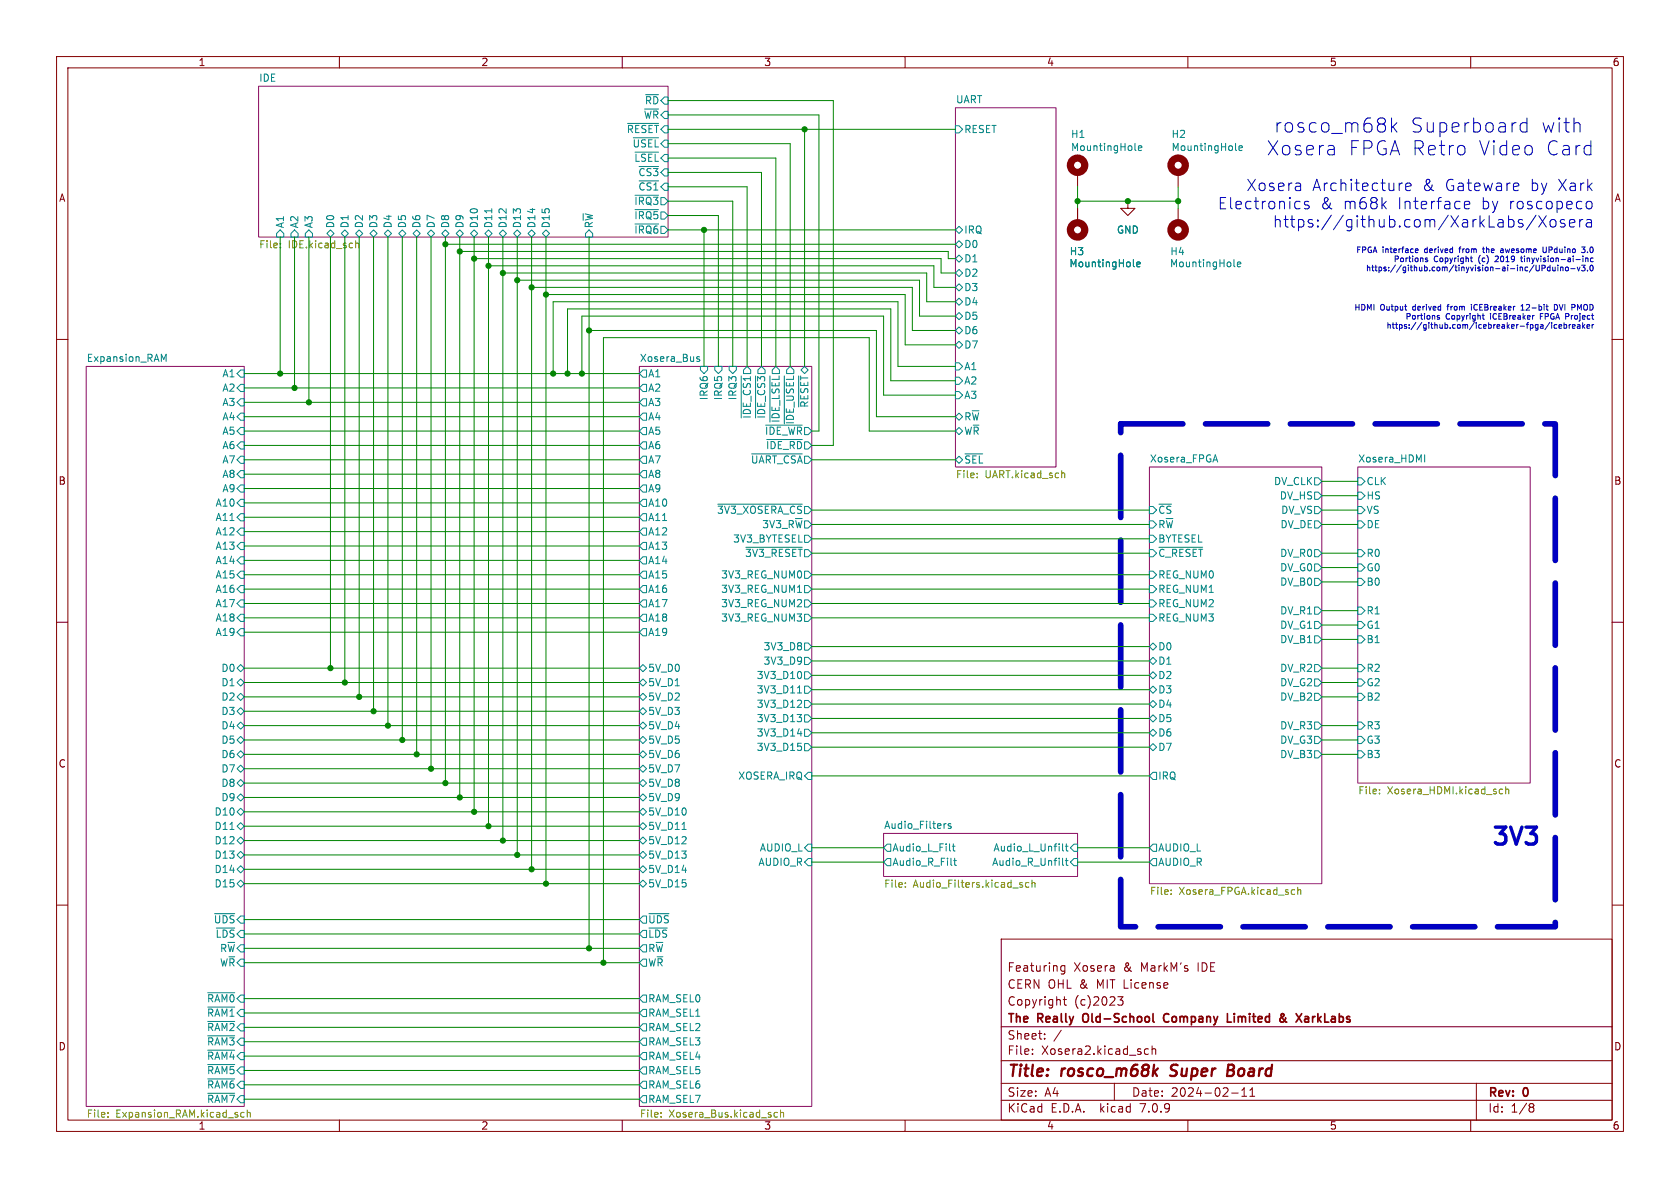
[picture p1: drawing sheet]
<svg xmlns="http://www.w3.org/2000/svg" width="297mm" height="210mm" viewBox="0 0 297 210" stroke-linecap="round" stroke-linejoin="round" font-family="sans-serif">
<g fill="none" stroke="#840000" stroke-width=".18">
<path d="M10 10h277v190h-277zM12 12h273v186h-273zM60 10v2M110 10v2M160 10v2M210 10v2M260 10v2M190.5 30.5v2.5M190.5 36.8v2.6M199.4 35.6v1.2h1.3l-1.3 1.3-1.3-1.3h1.3M208.3 30.5v2.5M208.3 36.8v2.6"/>
<path d="M10 60h2M285 60h2M10 110h2M285 110h2M10 160h2M285 160h2M177 166h108v32h-108zM188 176.7h.5M188.2 176.2v1.3l.3 .2M188.2 170.7v1.2l-.2 .3-.4-.1M188.2 170.8l-.4-.1-.3 .3v.4l.2 .2h.5M197.6 176.2h.9l-.5 .6 .5 .1v.7l-.3 .1h-.4l-.2-.1"/>
<path d="M60 198v2M110 198v2M160 198v2M177 194.5h108M177 191.5h108M177 187.5h108M177 181.5h108M182.5 186.3v.1M182.5 185.5v.1M184.7 183.6v.1M184.7 182.8v.1M187.6 182.1l-1.3 2"/>
<path d="M197 191.5v3M202.3 186.1l.3 .3 .4-.1M203 185.5l-.4-.1-.3 .3M203.7 185.5l.2-.1 .3 .1 .1 .9M203.7 184.9v1.5M210 198v2M217.7 193.2h1.2M219.5 193.8h.9M219.5 192.7l.5-.4v1.5M221 193.8h.8M221 192.7l.4-.4v1.5M260 198v2"/>
<path d="M261 191.5v6.5M270.6 195.1h.3l.3 .3-.3 .3M270.6 195.7h.3M270.9 195.7l.2 .2 .1 .4-.3 .3h-.3"/>
</g>
<path d="M206.8 190.1l.3 .1M207.1 188.4l-.1 .4 .1 .2M217.1 189.2h.6M217.7 189.2l.3 .1M217.8 188.2h-.6l-.3 2 1-.1M217.9 189.1l-.2 .1" fill="none" stroke="#840000" stroke-width=".4"/>
<path d="M191.6 179.3a1.07 1.07 0 0 0 0 1.3M206.6 179.3a.74 .74 0 0 0-.9 .5 .74 .74 0 0 0 .5 .9l.4-.1M218.2 179.2v.1M218.2 179.7v1M226.7 180a1.06 1.06 0 0 0 .8 .7M226.8 179.2l.2 .2-.2 .3M227.3 179.9l-.1 .4-.4 .4M230.8 179.7h.3l.2 .2v.8M203.8 180.5l.3 .2M217 180.7h.7M231.3 180.6l-.5 .1M231.3 180l-.5 .1" fill="none" stroke="#840000" stroke-width=".3"/>
<g fill="#fff" stroke="#fff" stroke-width=".18">
<path d="M113 64.8h30.5v130.8h-30.5z"/>
<path d="M240 82.6h30.5v55.8h-30.5z"/>
<path d="M45.7 15.2h72.4v26.7h-72.4z"/>
<path d="M203.2 82.6h30.5v73.6h-30.5z"/>
<path d="M156.2 147.3h34.3v7.6h-34.3z"/>
<path d="M168.9 19.1h17.8v63.5h-17.8z"/>
<path d="M15.2 64.8h28v130.8h-28z"/>
</g>
<path d="M45.7 15.2h72.4v26.7h-72.4zM168.9 19.1h17.8v63.5h-17.8zM15.2 64.8h28v130.8h-28zM113 64.8h30.5v130.8h-30.5zM203.2 82.6h30.5v73.6h-30.5zM240 82.6h30.5v55.8h-30.5zM156.2 147.3h34.3v7.6h-34.3z" fill="none" stroke="#840084" stroke-width=".18"/>
<g fill="none" stroke="#008484" stroke-width=".18">
<path d="M114.1 16.7h2.3M86.9 36.9v.7M103.1 37.8v1.2M110.9 21.8h5.5M112 24.4h4.4M112.3 34.5h4.1M112.3 37.1h4.1M112.3 39.6h4.1M112.3 26.9h4.1M113 32h3.4M113 29.4h3.4M168.9 22.2h.6l.7 .7-.7 .6h-.6z"/>
<path d="M200.6 26.4l.2 .2M201.3 26.2l.6-.1-.1-.3h-.4l-.1 .1v.7h.5M218.4 26.4l.2 .2M219 26.2l.6-.1v-.3h-.4l-.2 .1 .1 .7h.5M49.5 40.6l.7 .7v.6h-1.3v-.6zM52.1 40.6l.6 .7v.6h-1.3v-.6zM54 41.3l.6-.7 .6 .7v.6h-1.2zM57.8 41.3l.6-.7 .7 .7-.7 .6zM60.3 41.3l.7-.7 .6 .7-.6 .6zM62.9 41.3l.6-.7 .6 .7-.6 .6zM65.4 41.3l.6-.7 .7 .7-.7 .6zM67.9 41.3l.7-.7 .6 .7-.6 .6z"/>
<path d="M70.5 41.3l.6-.7 .7 .7-.7 .6zM73 41.3l.7-.7 .6 .7-.6 .6zM75.6 41.3l.6-.7 .6 .7-.6 .6zM78.1 41.3l.6-.7 .7 .7-.7 .6zM80.6 41.3l.7-.7 .6 .7-.6 .6zM83.2 41.3l.6-.7 .7 .7-.7 .6zM85.7 41.3l.7-.7 .6 .7-.6 .6zM88.3 41.3l.6-.7 .6 .7-.6 .6zM90.8 41.3l.6-.7 .7 .7-.7 .6zM93.3 41.3l.7-.7 .6 .7-.6 .6zM95.9 41.3l.6-.7 .7 .7-.7 .6zM104.1 40.6l.7 .7v.6h-1.3v-.6z"/>
<path d="M168.9 40.6l.6-.6 .7 .6-.7 .7zM168.9 55.9l.6-.7 .7 .7-.7 .6zM168.9 45.7l.6-.6 .7 .6-.7 .7zM168.9 50.8l.6-.6 .7 .6-.7 .6zM168.9 48.3l.6-.7 .7 .7-.7 .6zM168.9 53.3l.6-.6 .7 .6-.7 .7zM168.9 58.4l.6-.6 .7 .6-.7 .7zM169.5 42.5l.7 .7-.7 .6-.6-.6zM200.4 47l.1 .2M201 46.7l.6-.1-.1-.2-.3-.1-.2 .2v.6h.5M218.1 47l.2 .2M218.8 46.7l.6-.1-.1-.2-.4-.1-.1 .2v.6h.5"/>
<path d="M28.5 62.6l.4 .9 .5-.9v1.3M41.9 73.7l.6-.7h.7v1.3h-.7zM41.9 68.6l.6-.7h.7v1.3h-.7zM41.9 76.2l.6-.6h.7v1.2h-.7zM41.9 78.7l.6-.6h.7v1.3h-.7zM41.9 71.1l.6-.6h.7v1.3h-.7zM41.9 66l.6-.6h.7v1.3h-.7zM113.7 70.5h.6v1.3h-.6l-.7-.7zM113.7 65.4h.6v1.3h-.6l-.7-.7zM113.7 67.9h.6v1.3h-.6l-.7-.6zM113.7 75.6h.6v1.2h-.6l-.7-.6zM113.7 73h.6v1.3h-.6l-.7-.6z"/>
<path d="M113.7 78.1h.6v1.3h-.6l-.7-.7zM123.2 63.3l.5 .4-.2 .2-.3-.1M123.7 63.1l-.3-.1-.2 .2M123.8 64.8h1.3v.6l-.6 .6-.7-.6zM126.4 64.8h1.2v.6l-.6 .6-.6-.6zM128.9 64.8h1.3v.6l-.7 .6-.6-.6zM131 66.5v7.4M133.6 66.5v7.4M135.4 75.2h6.4M135.5 77.7h6.3M136.1 66.5v8.1M138.7 66.5v8.4"/>
<path d="M141.2 66.5v5.4M168.9 69.2h.6l.7 .7-.7 .6h-.6zM168.9 64.1h.6l.7 .7-.7 .6h-.6zM168.9 66.7h.6l.7 .6-.7 .6h-.6zM168.9 76.2l.6-.6 .7 .6-.7 .6zM168.9 61l.6-.7 .7 .7-.7 .6zM168.9 73.7l.6-.7 .7 .7-.7 .6zM171.9 72.6h1.2M41.9 94l.6-.7h.7v1.3h-.7zM41.9 81.3l.6-.7h.7v1.3h-.7zM42.5 90.8h.7v1.3h-.7l-.6-.7zM42.5 88.3h.7v1.2h-.7l-.6-.6z"/>
<path d="M42.5 98.4h.7v1.3h-.7l-.6-.6zM42.5 95.9h.7v1.3h-.7l-.6-.7zM42.5 83.2h.7v1.3h-.7l-.6-.7zM42.5 85.7h.7v1.3h-.7l-.6-.6zM113.7 95.9h.6v1.3h-.6l-.7-.7zM113.7 98.4h.6v1.3h-.6l-.7-.6zM113.7 88.3h.6v1.2h-.6l-.7-.6zM113.7 93.3h.6v1.3h-.6l-.7-.6zM113.7 83.2h.6v1.3h-.6l-.7-.7zM113.7 90.8h.6v1.3h-.6l-.7-.7zM113.7 80.6h.6v1.3h-.6l-.7-.6zM113.7 85.7h.6v1.3h-.6l-.7-.6z"/>
<path d="M126.9 89.1h14.9M131.9 96.7h9.9M132.9 80.2h8.9M142.2 94.6h.7l.6 .7-.6 .6h-.7zM168.9 81.3l.6-.7 .7 .7-.7 .6zM170.6 80.2h3.1M203.2 94.6h.6l.7 .7-.7 .6h-.6zM203.2 92.1h.6l.7 .6-.7 .6h-.6zM203.2 89.5h.6l.7 .7-.7 .6h-.6zM203.2 97.2h.6l.7 .6-.7 .6h-.6zM204.9 96.7h7.7M214.9 80.4l.4 1.3"/>
<path d="M232.4 87h.6l.7 .6-.7 .7h-.6zM232.4 89.5h.6l.7 .7-.7 .6h-.6zM232.4 99.7h.6l.7 .6-.7 .7h-.6zM232.4 84.5h.6l.7 .6-.7 .6h-.6zM232.4 97.2h.6l.7 .6-.7 .6h-.6zM232.4 92.1h.6l.7 .6-.7 .6h-.6zM240 92.1h.7l.6 .6-.6 .6h-.7zM240 89.5h.7l.6 .7-.6 .6h-.7zM240 87h.7l.6 .6-.6 .7h-.7zM240 97.2h.7l.6 .6-.6 .6h-.7zM240 99.7h.7l.6 .6-.6 .7h-.7zM240 84.5h.7l.6 .6-.6 .6h-.7z"/>
<path d="M251.9 80.4v1.3M41.9 118.1l.6-.6 .7 .6-.7 .6zM42.5 111.1h.7v1.3h-.7l-.6-.6zM42.5 106h.7v1.3h-.7l-.6-.6zM42.5 103.5h.7v1.3h-.7l-.6-.7zM42.5 101h.7v1.2h-.7l-.6-.6zM42.5 108.6h.7v1.3h-.7l-.6-.7zM113.7 108.6h.6v1.3h-.6l-.7-.7zM113.7 103.5h.6v1.3h-.6l-.7-.7zM113.7 106h.6v1.3h-.6l-.7-.6zM113.7 101h.6v1.2h-.6l-.7-.6zM113.7 111.1h.6v1.3h-.6l-.7-.6z"/>
<path d="M113.7 117.5l.6 .6-.6 .6-.7-.6zM141 104.7h.7M141.6 118.8l.1 .4-.1 .6M142.2 118.7h.7l.6 .7-.6 .6h-.7zM142.2 113.7h.7l.6 .6-.6 .6h-.7zM142.2 116.2h.7l.6 .6-.6 .7h-.7zM142.2 108.6h.7l.6 .6-.6 .7h-.7zM142.2 106h.7l.6 .7-.6 .6h-.7zM142.2 101h.7l.6 .6-.6 .6h-.7zM142.2 103.5h.7l.6 .6-.6 .7h-.7zM203.2 103.5h.6l.7 .6-.7 .7h-.6zM203.2 108.6h.6l.7 .6-.7 .7h-.6z"/>
<path d="M203.2 106h.6l.7 .7-.7 .6h-.6zM203.2 101h.6l.7 .6-.7 .6h-.6zM203.2 114.3l.6-.6 .7 .6-.7 .6zM203.2 116.8l.6-.6 .7 .6-.7 .7zM203.2 119.4l.6-.7 .7 .7-.7 .6zM232.4 117.5h.6l.7 .6-.7 .6h-.6zM232.4 109.9h.6l.7 .6-.7 .6h-.6zM232.4 112.4h.6l.7 .6-.7 .7h-.6zM232.4 107.3h.6l.7 .7-.7 .6h-.6zM232.4 102.2h.6l.7 .7-.7 .6h-.6zM240 102.2h.7l.6 .7-.6 .6h-.7zM240 112.4h.7l.6 .6-.6 .7h-.7z"/>
<path d="M240 117.5h.7l.6 .6-.6 .6h-.7zM240 107.3h.7l.6 .7-.6 .6h-.7zM240 109.9h.7l.6 .6-.6 .6h-.7zM41.9 123.2l.6-.6 .7 .6-.7 .6zM41.9 120.7l.6-.7 .7 .7-.7 .6zM41.9 138.4l.6-.6 .7 .6-.7 .7zM41.9 135.9l.6-.6 .7 .6-.7 .6zM41.9 128.3l.6-.7 .7 .7-.7 .6zM41.9 125.7l.6-.6 .7 .6-.7 .7zM41.9 133.4l.6-.7 .7 .7-.7 .6zM42.5 130.2l.7 .6-.7 .6-.6-.6zM113 120.7l.7-.7 .6 .7-.6 .6z"/>
<path d="M113 133.4l.7-.7 .6 .7-.6 .6zM113 125.7l.7-.6 .6 .6-.6 .7zM113 135.9l.7-.6 .6 .6-.6 .6zM113 123.2l.7-.6 .6 .6-.6 .6zM113.7 137.8l.6 .6-.6 .7-.7-.7zM113.7 127.6l.6 .7-.6 .6-.7-.6zM113.7 130.2l.6 .6-.6 .6-.7-.6zM140.9 126.3h.8l-.4 .5M141 122.5h.7M141 129.7h.8M141 131.4h.6M141.2 121.4l.1-.2v1.3"/>
<path d="M141.6 123.8l.1 .2-.1 .3-.7 .7h.8M141.6 126.9l.1 .1-.1 .5M141.6 131.9l.1 .2-.1 .5M142.2 123.8h.7l.6 .7-.6 .6h-.7zM142.2 121.3h.7l.6 .6-.6 .7h-.7zM142.2 126.4h.7l.6 .6-.6 .6h-.7zM142.2 131.4h.7l.6 .7-.6 .6h-.7zM142.2 128.9h.7l.6 .6-.6 .7h-.7zM142.9 136.5h.6v1.3h-.6l-.7-.6zM203.2 124.5l.6-.7 .7 .7-.7 .6zM203.2 121.9l.6-.6 .7 .6-.7 .7zM203.2 129.5l.6-.6 .7 .6-.7 .7z"/>
<path d="M203.2 127l.6-.6 .7 .6-.7 .6zM203.8 131.4l.7 .7-.7 .6-.6-.6zM203.8 136.5h.7v1.3h-.7l-.6-.6zM232.4 120h.6l.7 .7-.7 .6h-.6zM232.4 122.6h.6l.7 .6-.7 .6h-.6zM232.4 132.7h.6l.7 .7-.7 .6h-.6zM232.4 130.2h.6l.7 .6-.7 .6h-.6zM232.4 127.6h.6l.7 .7-.7 .6h-.6zM240 132.7h.7l.6 .7-.6 .6h-.7zM240 122.6h.7l.6 .6-.6 .6h-.7zM240 127.6h.7l.6 .7-.6 .6h-.7zM240 120h.7l.6 .7-.6 .6h-.7z"/>
<path d="M240 130.2h.7l.6 .6-.6 .6h-.7zM40.7 146.6h.7M41.9 143.5l.6-.6 .7 .6-.7 .6zM41.9 148.6l.6-.6 .7 .6-.7 .6zM41.9 141l.6-.7 .7 .7-.7 .6zM41.9 146.1l.6-.7 .7 .7-.7 .6zM41.9 151.1l.6-.6 .7 .6-.7 .7zM41.9 156.2l.6-.6 .7 .6-.7 .6zM42.5 153l.7 .7-.7 .6-.6-.6zM113 148.6l.7-.6 .6 .6-.6 .6zM113 151.1l.7-.6 .6 .6-.6 .7zM113 156.2l.7-.6 .6 .6-.6 .6z"/>
<path d="M113 143.5l.7-.6 .6 .6-.6 .6zM113 146.1l.7-.7 .6 .7-.6 .6zM113 141l.7-.7 .6 .7-.6 .6zM113.7 153l.6 .7-.6 .6-.7-.6zM120.6 146.6h.7M142.9 149.2h.6v1.3h-.6l-.7-.6zM142.9 151.8h.6v1.2h-.6l-.7-.6zM156.8 151.8h.7v1.2h-.7l-.6-.6zM156.8 149.2h.7v1.3h-.7l-.6-.6zM167.3 145.6l-.3 .1M168.1 145.7l-.3-.1-.2 .2 .1 .2 .4 .1v.3h-.5M168.4 149.6h.4"/>
<path d="M168.5 149.2v1.1l.3 .1M168.6 152.1h.5M168.8 151.7v1.1l.3 .2M187.9 151.7v1.1l.1 .2M187.9 149.2v1.1l.1 .1M188.3 152.1h.5M188.3 149.6h.5M188.5 151.7v1.1l.3 .2M188.5 149.2v1.1l.3 .1M189.9 151.8h.6v1.2h-.6l-.7-.6zM189.9 149.2h.6v1.3h-.6l-.7-.6zM203.8 149.2h.7v1.3h-.7l-.6-.6z"/>
<path d="M203.8 151.8h.7v1.2h-.7l-.6-.6zM36.7 175.5h4.8M36.7 178h4.8M37.9 161.5h3.6M38.2 164.1h3.3M113.7 167h.6v1.3h-.6l-.7-.7zM113.7 164.5h.6v1.2h-.6l-.7-.6zM113.7 161.9h.6v1.3h-.6l-.7-.6zM113.7 169.5h.6v1.3h-.6l-.7-.6zM113.7 175.9h.6v1.3h-.6l-.7-.7zM113.7 178.4h.6v1.3h-.6l-.7-.6zM114.7 164.1h3.3"/>
<path d="M114.7 161.5h3.6M36.7 180.6h4.8M36.7 190.7h4.8M36.7 183.1h4.8M36.7 193.3h4.8M36.7 185.6h4.8M36.7 188.2h4.8M113.7 186.1h.6v1.2h-.6l-.7-.6zM113.7 188.6h.6v1.3h-.6l-.7-.7zM113.7 191.1h.6v1.3h-.6l-.7-.6zM113.7 193.7h.6v1.2h-.6l-.7-.6zM113.7 181h.6v1.2h-.6l-.7-.6z"/>
<path d="M113.7 183.5h.6v1.3h-.6l-.7-.6z"/>
</g>
<g fill="none" stroke="#848400" stroke-width=".18">
<path d="M49.6 43.7v.1M49.6 43v.2M62.9 42.5v1.3M62.9 43.1l.2-.1h.3v.8M172.8 84.3v.2M172.8 83.7v.1M187.8 83.7h.4v.8M243.9 139.6v.1M265.2 139.6h.5M266.2 139.6l.2-.1 .3 .1v.7M266.2 139.1v1.2M160.1 156.7v.1"/>
<path d="M160.1 156.1v.1M180.4 156.4l.3 .1 .1 .2-.2 .1h-.2M180.4 156l.3 .1M181.9 156.1l-.4-.1-.2 .2 .1 .6h.5M182.4 156.1l.2-.1 .3 .1 .1 .7M182.4 155.6v1.2M207 158v.1M207 157.3v.2M228.5 157.3h.4M228.9 158.1h-.4M229.4 157.4l.2-.1h.3l.1 .8M229.4 156.8v1.3"/>
<path d="M243.9 140.2v.1M265.2 140.3h.5M19.1 197.4v.1M19.1 196.7v.1M43.2 196.7l-.4-.1-.2 .3 .1 .5h.5M43.7 196.8l.2-.2 .3 .1v.8M43.7 196.2v1.3M116.9 197.4v.1M116.9 196.7v.1M137.4 196.7l-.3-.1-.3 .3 .2 .5h.4M138 196.8l.2-.2 .3 .1v.8M138 196.2v1.3"/>
</g>
<g fill="none" stroke="#840000" stroke-width="1.3">
<circle cx="190.5" cy="29.2" r="1.27"/>
<circle cx="208.3" cy="29.2" r="1.27"/>
<circle cx="190.5" cy="40.6" r="1.27"/>
<circle cx="208.3" cy="40.6" r="1.27"/>
</g>
<g fill="none" stroke="#0000c2" stroke-width=".18">
<path d="M229.6 35.6l.2 .1M229.8 36.8l-.2 .1M231.4 35.7l-.5-.1-.3 .3 .1 .3 .7 .1 .1 .2-.1 .3-.2 .1-.6-.1M246 20.9v2.5M246.2 22.4l.8 1M247 21.7l-1 .9M247.7 32.4h.2M248.5 33l1-.2-.1-.3-.6-.1-.3 .2 .1 1 .2 .1 .6-.1M258.9 36.6l.3 .3 .5-.1M258.9 35.9l.3-.3h.4l.2 .3v.2l-.9 .2M269.9 20.9v2.5M269.9 21.8l-.7-.1-.5 .5v.7l.3 .3 .2 .2 .7-.2"/>
<path d="M271.6 38l-1.8 2.6M272 38.1l1.4 2M273.4 38.1l-1.4 2M274.1 39a.54 .54 0 0 1 .6-.2 .54 .54 0 0 1 .4 .4v.6a.54 .54 0 0 1-.5 .4 .54 .54 0 0 1-.6-.4zM276.6 38.9l-.5-.1-.3 .3 .1 .3 .7 .2 .1 .2-.1 .2-.2 .1-.6-.1M277.5 39.5l.9-.2-.1-.4-.6-.1-.2 .3 .1 .9 .1 .1 .6-.1M279.3 38.8v1.3M279.8 38.8a.51 .51 0 0 0-.5 .4M280.5 38.9l.2-.1 .6 .1 .1 1.2M280.6 35.7a.54 .54 0 0 1 .9 .3v.5a.54 .54 0 0 1-.9 .3M281.4 39.3l-.7 .1a.39 .39 0 0 0-.3 .4 .39 .39 0 0 0 .3 .3l.7-.1M248.3 54.2h.4"/>
<path d="M248.6 54.8h.1M250.2 44.3l.5-.1-.1-.2h-.2l-.2 .1 .1 .5h.3M252.4 45.7l-.3-.1-.1 .1v.2l.4 .1v.2h-.4M254.5 55.8h-.3l-.1 .1v.1l.4 .1v.3h-.4M255.8 54.2h.4M257.9 44h.4M259.9 45.6h.4M260.1 45.3v.8l.2 .2M260.1 53.8v.1M260.1 54.2v.6M262 55.8h.4M262.1 44h.4"/>
<path d="M262.2 55.4v.9l.2 .1M262.2 43.7v.8l.3 .2M264.8 45.7l-.5 .6h.6M265.3 44h.4v.7M265.7 44.2l-.4 .2 .1 .3 .3-.1M268.8 45.6h.4M268.9 54.8h.6M268.9 54.1l.3-.3v1M268.9 45.3v.8l.3 .2M271.6 46.9v.8l.1 .2 .4-.2v-.8M272.3 55.9h.3M272.3 55.4v1"/>
<path d="M272.6 46.9v1M272.8 43.7v.8l.2 .2 .4-.2v-.8M273.2 47.1l-.1 .3h-.5M274 57l-.9 1.3M274 47.3l-.3-.1-.1 .2v.4h.4M274 46.9v1M274.3 57.4v.6M274.5 47.2l.1 .6h.3M274.8 53.8a.51 .51 0 0 1 .6 .5 .51 .51 0 0 1-.6 .5zM274.9 47.2v.7M275.2 57.4h-.3l-.2 .2 .1 .4h.4M275.4 47.2v.7"/>
<path d="M275.6 57.7l.5-.1-.1-.2h-.3l-.1 .1v.5h.4M275.9 47.3h.4v.6M275.9 47.2v.7M276.5 57.4h.3l.2 .2-.1 .4h-.4M276.5 57v1M276.8 47.3l.1-.1 .3 .1v.5h-.4zM277.4 57.4v.6M277.7 47.5h.8M277.7 57.4l-.3 .2M278 57.7l.5-.1-.1-.2h-.3l-.1 .1v.5h.4M278.8 47.2l.3 .7 .2-.7M278.9 57.4h.4v.6"/>
<path d="M279.2 54.5l-.3-.7v1M279.3 57.6l-.5 .2 .2 .2h.3M279.6 43.7h.6l-.3 .3 .3 .1v.5h-.6M279.6 46.9h.6l-.3 .4 .3 .1v.4l-.2 .1-.4-.1M279.8 57v1M279.8 45.3v.1M279.8 45.6v.7M279.9 57.7l.3 .3M280.2 57.4l-.4 .4M280.3 45.7h.4v.6M280.3 45.6v.7M280.6 57.7l.4-.1v-.2h-.3l-.1 .1v.5h.4"/>
<path d="M280.6 44.6v.1M280.6 47.8v.1M281.2 47l.1-.1a.53 .53 0 0 1 .4 .5 .53 .53 0 0 1-.4 .5l-.2-.4zM281.5 57.4v.6M281.7 45.7l-.3-.1-.2 .2 .1 .4h.4M281.7 57.4l-.2 .2"/>
</g>
<path d="M198.1 74.9h76.9v88.9h-76.9v-88.9" fill="none" stroke="#0000c2" stroke-width="1" stroke-dasharray="11 4"/>
<g fill="none" stroke="#008400" stroke-width=".18">
<path d="M118.1 17.8h29.2v60.9h-3.8M118.1 35.6h11.4v29.2M118.1 20.3h26.7v55.9h-1.3M118.1 22.9h50.8M118.1 27.9h19.1v36.9M118.1 25.4h21.6v39.4M118.1 33h14v31.8M118.1 30.5h16.5v34.3M118.1 38.1h8.9v26.7M142.2 22.9v41.9M190.5 35.6h17.8M190.5 33v3.8"/>
<path d="M208.3 33v3.8M49.5 41.9v24.1M52.1 41.9v26.7M54.6 41.9v29.2M58.4 41.9v76.2M61 41.9v78.8M63.5 41.9v81.3M66 41.9v83.8M68.6 41.9v86.4M71.1 41.9v88.9M73.7 41.9v91.5M76.2 41.9v94"/>
<path d="M78.7 41.9v96.5M78.7 43.2h90.2M81.3 44.5h86.3v1.2h1.3M81.3 41.9v99.1M83.8 45.7h82.6v2.6h2.5M83.8 41.9v101.6M86.4 47h78.7v3.8h3.8M86.4 41.9v104.2M88.9 48.3h74.9v5h5.1M88.9 41.9v106.7M91.4 49.5h71.2v6.4h6.3M91.4 41.9v109.2"/>
<path d="M94 50.8h67.3v7.6h7.6M94 41.9v111.8M96.5 52.1h63.5v8.9h8.9M96.5 41.9v114.3M104.1 58.4h50.8v15.3h14M104.1 41.9v125.7M118.1 40.6h50.8M124.5 40.6v24.2M43.2 71.1h69.8M43.2 68.6h69.8M43.2 76.2h69.8M43.2 78.7h69.8"/>
<path d="M43.2 73.7h69.8M43.2 66h69.8M100.3 66v-11.4h57.2v12.7h11.4M102.9 66v-10.1h53.3v14h12.7M168.9 64.8h-10.2v-11.5h-60.9v12.7M168.9 76.2h-15.2v-16.5h-47v110.5M43.2 94h69.8M43.2 88.9h69.8M43.2 91.4h69.8M43.2 83.8h69.8M43.2 81.3h69.8M43.2 96.5h69.8"/>
<path d="M43.2 99.1h69.8M43.2 86.4h69.8M143.5 90.2h59.7M143.5 81.3h25.4M143.5 92.7h59.7M143.5 97.8h59.7M143.5 95.3h59.7M233.7 90.2h6.3M233.7 87.6h6.3M233.7 92.7h6.3M233.7 85.1h6.3M233.7 97.8h6.3"/>
<path d="M43.2 101.6h69.8M43.2 104.1h69.8M43.2 109.2h69.8M43.2 106.7h69.8M43.2 118.1h69.8M43.2 111.8h69.8M143.5 101.6h59.7M143.5 119.4h59.7M143.5 104.1h59.7M143.5 116.8h59.7M143.5 114.3h59.7M143.5 109.2h59.7"/>
<path d="M143.5 106.7h59.7M233.7 100.3h6.3M233.7 102.9h6.3M233.7 108h6.3M233.7 118.1h6.3M233.7 113h6.3M233.7 110.5h6.3M43.2 130.8h69.8M43.2 125.7h69.8M43.2 120.7h69.8M43.2 123.2h69.8M43.2 133.4h69.8"/>
<path d="M43.2 128.3h69.8M43.2 138.4h69.8M43.2 135.9h69.8M143.5 137.2h59.7M143.5 129.5h59.7M143.5 121.9h59.7M143.5 127h59.7M143.5 132.1h59.7M143.5 124.5h59.7M233.7 130.8h6.3M233.7 120.7h6.3M233.7 123.2h6.3"/>
<path d="M233.7 133.4h6.3M233.7 128.3h6.3M43.2 141h69.8M43.2 146.1h69.8M43.2 143.5h69.8M43.2 148.6h69.8M43.2 153.7h69.8M43.2 156.2h69.8M43.2 151.1h69.8M143.5 152.4h12.7M143.5 149.9h12.7M190.5 152.4h12.7"/>
<path d="M190.5 149.9h12.7M43.2 167.6h69.8M43.2 170.2h69.8M43.2 176.5h69.8M43.2 165.1h69.8M43.2 179.1h69.8M43.2 162.6h69.8M43.2 186.7h69.8M43.2 189.2h69.8M43.2 191.8h69.8M43.2 184.2h69.8M43.2 181.6h69.8"/>
<path d="M43.2 194.3h69.8"/>
</g>
<g fill="#008400" stroke="#008400" stroke-width=".18">
<circle cx="78.7" cy="43.2" r=".46"/>
<circle cx="81.3" cy="44.5" r=".46"/>
<circle cx="83.8" cy="45.7" r=".46"/>
<circle cx="49.5" cy="66" r=".46"/>
<circle cx="86.4" cy="47" r=".46"/>
<circle cx="78.7" cy="138.4" r=".46"/>
<circle cx="83.8" cy="143.5" r=".46"/>
<circle cx="76.2" cy="135.9" r=".46"/>
<circle cx="73.7" cy="133.4" r=".46"/>
<circle cx="81.3" cy="141" r=".46"/>
<circle cx="86.4" cy="146.1" r=".46"/>
<circle cx="94" cy="153.7" r=".46"/>
<circle cx="91.4" cy="151.1" r=".46"/>
<circle cx="88.9" cy="148.6" r=".46"/>
<circle cx="96.5" cy="156.2" r=".46"/>
<circle cx="106.7" cy="170.2" r=".46"/>
<circle cx="104.1" cy="167.6" r=".46"/>
<circle cx="54.6" cy="71.1" r=".46"/>
<circle cx="52.1" cy="68.6" r=".46"/>
<circle cx="66" cy="125.7" r=".46"/>
<circle cx="63.5" cy="123.2" r=".46"/>
<circle cx="68.6" cy="128.3" r=".46"/>
<circle cx="58.4" cy="118.1" r=".46"/>
<circle cx="61" cy="120.7" r=".46"/>
<circle cx="199.4" cy="35.6" r=".46"/>
<circle cx="190.5" cy="35.6" r=".46"/>
<circle cx="208.3" cy="35.6" r=".46"/>
<circle cx="94" cy="50.8" r=".46"/>
<circle cx="104.1" cy="58.4" r=".46"/>
<circle cx="88.9" cy="48.3" r=".46"/>
<circle cx="100.3" cy="66" r=".46"/>
<circle cx="91.4" cy="49.5" r=".46"/>
<circle cx="96.5" cy="52.1" r=".46"/>
<circle cx="124.5" cy="40.6" r=".46"/>
<circle cx="142.2" cy="22.9" r=".46"/>
<circle cx="102.9" cy="66" r=".46"/>
<circle cx="97.8" cy="66" r=".46"/>
<circle cx="71.1" cy="130.8" r=".46"/>
</g>
<text font-size="4.2" fill="#0000c2" x="263.5" y="149.6">3V3</text>
<g font-size="3.5" fill="#0000c2">
<text x="225.3" y="23.7">rosco_m68k</text>
<text x="249.4" y="23.7">Superboard</text>
<text x="272.5" y="23.7">with</text>
<text x="224" y="27.7">Xosera</text>
<text x="238.5" y="27.7">FPGA Retro</text>
<text x="261.4" y="27.7">Video</text>
<text x="273.2" y="27.7">Card</text>
</g>
<g font-size="2.8" fill="#0000c2">
<text x="220.4" y="33.9">Xosera</text>
<text x="232" y="33.9">Architecture</text>
<text x="251.5" y="33.9">&amp;</text>
<text x="255.6" y="33.9">Gateware</text>
<text x="270.7" y="33.9">by</text>
<text x="275.6" y="33.9">Xark</text>
<text x="215.3" y="37.2">Electronics</text>
<text x="225" y="40.4">https://github.com/XarkLabs/Xosera</text>
<text x="233.5" y="37.2">&amp;</text>
<text x="237.5" y="37.2">m68k</text>
<text x="247.2" y="37.2">Interface</text>
<text x="262" y="37.2">by</text>
<text x="266.9" y="37.2">roscopeco</text>
</g>
<g font-size="2.8" fill="#840000">
<text x="178" y="190.9">Title:</text>
<text x="187.7" y="190.9">rosco_m68k</text>
<text x="207.8" y="190.9">Super</text>
<text x="218.6" y="190.9">Board</text>
</g>
<g font-size="2.1" fill="#840000">
<text x="178" y="172">Featuring</text>
<text x="189.8" y="172">Xosera</text>
<text x="198.7" y="172">&amp;</text>
<text x="201.8" y="172">MarkM's</text>
<text x="212" y="172">IDE</text>
<text x="178" y="178">Copyright</text>
<text x="178" y="175">CERN OHL &amp;</text>
<text x="189.9" y="178">(c)2023</text>
<text x="194" y="175">MIT License</text>
<text x="178" y="184">Sheet:</text>
<text x="178" y="181.2">The</text>
<text x="183.5" y="181.2">Really</text>
<text x="192.1" y="181.2">Old-School</text>
<text x="207" y="181.2">Company</text>
<text x="218.8" y="181.2">Limited</text>
<text x="228.7" y="181.2">&amp;</text>
<text x="232.3" y="181.2">XarkLabs</text>
<text x="178" y="186.7">File:</text>
<text x="184.1" y="186.7">Xosera2.kicad_sch</text>
<text x="178" y="196.9">KiCad</text>
<text x="178" y="194.1">Size:</text>
<text x="184.7" y="194.1">A4</text>
<text x="185.7" y="196.9">E.D.A.</text>
<text x="194.6" y="196.9">kicad</text>
<text x="200" y="194.1">Date:</text>
<text x="201.8" y="196.9">7.0.9</text>
<text x="207" y="194.1">2024-02-11</text>
<text x="263" y="194.3">Rev:</text>
<text x="263" y="196.9">Id:</text>
<text x="267.1" y="196.9">1/8</text>
<text x="269.4" y="194.3">0</text>
</g>
<g font-size="1.8" fill="#840000">
<text x="35" y="11.9">1</text>
<text x="85" y="11.9">2</text>
<text x="135" y="11.9">3</text>
<text x="185" y="11.9">4</text>
<text x="235" y="11.9">5</text>
<text x="285" y="11.9">6</text>
<text x="10.3" y="35.9">A</text>
<text x="285.3" y="35.9">A</text>
<text x="10.3" y="85.9">B</text>
<text x="285.3" y="85.9">B</text>
<text x="10.3" y="135.9">C</text>
<text x="285.3" y="135.9">C</text>
<text x="10.3" y="185.9">D</text>
<text x="285.3" y="185.9">D</text>
<text x="35" y="199.9">1</text>
<text x="85" y="199.9">2</text>
<text x="135" y="199.9">3</text>
<text x="185" y="199.9">4</text>
<text x="235" y="199.9">5</text>
<text x="285" y="199.9">6</text>
</g>
<g font-size="1.8" fill="#008484">
<text x="45.7" y="14.5">IDE</text>
<text x="110.7" y="23.7">~{RESET}</text>
<text x="113.7" y="21.2">~{WR}</text>
<text x="113.9" y="18.6">~{RD}</text>
<text x="168.9" y="18.3">UART</text>
<text x="170.4" y="23.7">RESET</text>
<text x="111.7" y="26.3">~{USEL}</text>
<text x="112" y="28.8">~{LSEL}</text>
<text x="189.2" y="24.6">H1</text>
<text x="189.2" y="26.9">MountingHole</text>
<text x="207" y="24.6">H2</text>
<text x="207" y="26.9">MountingHole</text>
<text x="112.8" y="33.9">~{CS1}</text>
<text x="112.8" y="31.3">~{CS3}</text>
<text x="50.4" y="40.4" transform="rotate(-90 50.4 40.4)">A1</text>
<text x="52.9" y="40.4" transform="rotate(-90 52.9 40.4)">A2</text>
<text x="55.5" y="40.4" transform="rotate(-90 55.5 40.4)">A3</text>
<text x="59.3" y="40.4" transform="rotate(-90 59.3 40.4)">D0</text>
<text x="61.8" y="40.4" transform="rotate(-90 61.8 40.4)">D1</text>
<text x="64.4" y="40.4" transform="rotate(-90 64.4 40.4)">D2</text>
<text x="66.9" y="40.4" transform="rotate(-90 66.9 40.4)">D3</text>
<text x="69.4" y="40.4" transform="rotate(-90 69.4 40.4)">D4</text>
<text x="72" y="40.4" transform="rotate(-90 72 40.4)">D5</text>
<text x="74.5" y="40.4" transform="rotate(-90 74.5 40.4)">D6</text>
<text x="77.1" y="40.4" transform="rotate(-90 77.1 40.4)">D7</text>
<text x="79.6" y="40.4" transform="rotate(-90 79.6 40.4)">D8</text>
<text x="82.1" y="40.4" transform="rotate(-90 82.1 40.4)">D9</text>
<text x="84.7" y="40.4" transform="rotate(-90 84.7 40.4)">D10</text>
<text x="87.2" y="40.4" transform="rotate(-90 87.2 40.4)">D11</text>
<text x="89.8" y="40.4" transform="rotate(-90 89.8 40.4)">D12</text>
<text x="92.3" y="40.4" transform="rotate(-90 92.3 40.4)">D13</text>
<text x="94.8" y="40.4" transform="rotate(-90 94.8 40.4)">D14</text>
<text x="97.4" y="40.4" transform="rotate(-90 97.4 40.4)">D15</text>
<text x="105" y="40.4" transform="rotate(-90 105 40.4)">R~{W}</text>
<text x="112" y="36.4">~{IRQ3}</text>
<text x="112" y="39">~{IRQ5}</text>
<text x="112" y="41.5">~{IRQ6}</text>
<text x="170.4" y="41.5">IRQ</text>
<text x="197.4" y="41.5">GND</text>
<text x="170.4" y="46.6">D1</text>
<text x="170.4" y="44">D0</text>
<text x="189" y="47.4">MountingHole</text>
<text x="189" y="45.3">H3</text>
<text x="206.7" y="47.4">MountingHole</text>
<text x="206.8" y="45.3">H4</text>
<text x="170.4" y="51.7">D3</text>
<text x="170.4" y="49.1">D2</text>
<text x="170.4" y="56.7">D5</text>
<text x="170.4" y="54.2">D4</text>
<text x="170.4" y="59.3">D6</text>
<text x="15.2" y="64.1">Expansion_RAM</text>
<text x="113" y="64.1">Xosera_Bus</text>
<text x="170.4" y="65.6">A1</text>
<text x="170.4" y="61.8">D7</text>
<text x="39.2" y="69.4">A2</text>
<text x="39.2" y="72">A3</text>
<text x="39.2" y="66.9">A1</text>
<text x="114.5" y="72">A3</text>
<text x="114.5" y="66.9">A1</text>
<text x="114.5" y="69.4">A2</text>
<text x="125.3" y="70.8" transform="rotate(-90 125.3 70.8)">IRQ6</text>
<text x="127.9" y="70.8" transform="rotate(-90 127.9 70.8)">IRQ5</text>
<text x="130.4" y="70.8" transform="rotate(-90 130.4 70.8)">IRQ3</text>
<text x="170.4" y="70.7">A3</text>
<text x="170.4" y="68.2">A2</text>
<text x="39.2" y="74.5">A4</text>
<text x="39.2" y="77.1">A5</text>
<text x="114.5" y="77.1">A5</text>
<text x="114.5" y="74.5">A4</text>
<text x="132.9" y="74.1" transform="rotate(-90 132.9 74.1)">~{IDE_CS1}</text>
<text x="135.1" y="77.1">~{IDE_WR}</text>
<text x="135.5" y="74.1" transform="rotate(-90 135.5 74.1)">~{IDE_CS3}</text>
<text x="138" y="74.8" transform="rotate(-90 138 74.8)">~{IDE_LSEL}</text>
<text x="140.6" y="75.1" transform="rotate(-90 140.6 75.1)">~{IDE_USEL}</text>
<text x="143.1" y="72.2" transform="rotate(-90 143.1 72.2)">~{RESET}</text>
<text x="170.4" y="77.1">W~{R}</text>
<text x="170.4" y="74.5">R~{W}</text>
<text x="39.2" y="79.6">A6</text>
<text x="39.2" y="82.1">A7</text>
<text x="114.5" y="79.6">A6</text>
<text x="114.5" y="82.1">A7</text>
<text x="132.7" y="82.1">~{UART_CSA}</text>
<text x="135.3" y="79.6">~{IDE_RD}</text>
<text x="170.4" y="82.1">~{SEL}</text>
<text x="203.2" y="81.8">Xosera_FPGA</text>
<text x="240" y="81.8">Xosera_HDMI</text>
<text x="38" y="89.8">A10</text>
<text x="39.2" y="84.7">A8</text>
<text x="39.2" y="87.2">A9</text>
<text x="114.5" y="89.8">A10</text>
<text x="114.5" y="84.7">A8</text>
<text x="114.5" y="87.2">A9</text>
<text x="225.1" y="86">DV_CLK</text>
<text x="226.2" y="88.5">DV_HS</text>
<text x="241.5" y="88.5">HS</text>
<text x="241.5" y="86">CLK</text>
<text x="38" y="92.3">A11</text>
<text x="38" y="94.8">A12</text>
<text x="114.5" y="94.8">A12</text>
<text x="114.5" y="92.3">A11</text>
<text x="126.7" y="91">~{3V3_XOSERA_CS}</text>
<text x="134.6" y="93.6">3V3_R~{W}</text>
<text x="204.7" y="93.6">R~{W}</text>
<text x="204.7" y="91">~{CS}</text>
<text x="226.3" y="93.6">DV_DE</text>
<text x="226.4" y="91">DV_VS</text>
<text x="241.5" y="93.6">DE</text>
<text x="241.5" y="91">VS</text>
<text x="38" y="99.9">A14</text>
<text x="38" y="97.4">A13</text>
<text x="114.5" y="97.4">A13</text>
<text x="114.5" y="99.9">A14</text>
<text x="129.5" y="96.1">3V3_BYTESEL</text>
<text x="131.6" y="98.7">~{3V3_RESET}</text>
<text x="204.7" y="96.1">BYTESEL</text>
<text x="204.7" y="98.7">~{C_RESET}</text>
<text x="226.2" y="101.2">DV_G0</text>
<text x="226.2" y="98.7">DV_R0</text>
<text x="241.5" y="98.7">R0</text>
<text x="241.5" y="101.2">G0</text>
<text x="38" y="107.5">A17</text>
<text x="38" y="105">A16</text>
<text x="38" y="102.5">A15</text>
<text x="114.5" y="105">A16</text>
<text x="114.5" y="107.5">A17</text>
<text x="114.5" y="102.5">A15</text>
<text x="127.4" y="107.5">3V3_REG_NUM2</text>
<text x="127.4" y="102.5">3V3_REG_NUM0</text>
<text x="127.4" y="105">3V3_REG_NUM1</text>
<text x="204.7" y="105">REG_NUM1</text>
<text x="204.7" y="107.5">REG_NUM2</text>
<text x="204.7" y="102.5">REG_NUM0</text>
<text x="226.2" y="103.7">DV_B0</text>
<text x="241.5" y="103.7">B0</text>
<text x="38" y="112.6">A19</text>
<text x="38" y="110.1">A18</text>
<text x="114.5" y="110.1">A18</text>
<text x="114.5" y="112.6">A19</text>
<text x="127.4" y="110.1">3V3_REG_NUM3</text>
<text x="204.7" y="110.1">REG_NUM3</text>
<text x="226.2" y="111.4">DV_G1</text>
<text x="226.2" y="113.9">DV_B1</text>
<text x="226.2" y="108.8">DV_R1</text>
<text x="241.5" y="113.9">B1</text>
<text x="241.5" y="108.8">R1</text>
<text x="241.5" y="111.4">G1</text>
<text x="39" y="119">D0</text>
<text x="114.5" y="119">5V_D0</text>
<text x="134.9" y="115.2">3V3_D8</text>
<text x="134.9" y="117.7">3V3_D9</text>
<text x="204.7" y="115.2">D0</text>
<text x="204.7" y="117.7">D1</text>
<text x="226.2" y="119">DV_R2</text>
<text x="241.5" y="119">R2</text>
<text x="39" y="124.1">D2</text>
<text x="39" y="121.5">D1</text>
<text x="114.5" y="121.5">5V_D1</text>
<text x="114.5" y="124.1">5V_D2</text>
<text x="133.7" y="120.2">3V3_D10</text>
<text x="133.7" y="125.3">3V3_D12</text>
<text x="133.7" y="122.8">3V3_D11</text>
<text x="204.7" y="125.3">D4</text>
<text x="204.7" y="122.8">D3</text>
<text x="204.7" y="120.2">D2</text>
<text x="226.2" y="121.5">DV_G2</text>
<text x="226.2" y="124.1">DV_B2</text>
<text x="241.5" y="124.1">B2</text>
<text x="241.5" y="121.5">G2</text>
<text x="39" y="129.1">D4</text>
<text x="39" y="126.6">D3</text>
<text x="39" y="131.7">D5</text>
<text x="114.5" y="129.1">5V_D4</text>
<text x="114.5" y="126.6">5V_D3</text>
<text x="114.5" y="131.7">5V_D5</text>
<text x="133.7" y="127.9">3V3_D13</text>
<text x="133.7" y="130.4">3V3_D14</text>
<text x="204.7" y="130.4">D6</text>
<text x="204.7" y="127.9">D5</text>
<text x="226.2" y="131.7">DV_G3</text>
<text x="226.2" y="129.1">DV_R3</text>
<text x="241.5" y="129.1">R3</text>
<text x="241.5" y="131.7">G3</text>
<text x="39" y="136.8">D7</text>
<text x="39" y="134.2">D6</text>
<text x="114.5" y="134.2">5V_D6</text>
<text x="114.5" y="136.8">5V_D7</text>
<text x="133.7" y="132.9">3V3_D15</text>
<text x="204.7" y="132.9">D7</text>
<text x="226.2" y="134.2">DV_B3</text>
<text x="241.5" y="134.2">B3</text>
<text x="39" y="141.8">D9</text>
<text x="39" y="139.3">D8</text>
<text x="114.5" y="139.3">5V_D8</text>
<text x="114.5" y="141.8">5V_D9</text>
<text x="130.4" y="138">XOSERA_IRQ</text>
<text x="204.7" y="138">IRQ</text>
<text x="37.8" y="144.4">D10</text>
<text x="37.8" y="149.5">D12</text>
<text x="37.8" y="146.9">D11</text>
<text x="114.5" y="149.5">5V_D12</text>
<text x="114.5" y="144.4">5V_D10</text>
<text x="114.5" y="146.9">5V_D11</text>
<text x="156.2" y="146.6">Audio_Filters</text>
<text x="37.8" y="154.5">D14</text>
<text x="37.8" y="152">D13</text>
<text x="114.5" y="152">5V_D13</text>
<text x="114.5" y="154.5">5V_D14</text>
<text x="134" y="153.3">AUDIO_R</text>
<text x="134.2" y="150.7">AUDIO_L</text>
<text x="157.7" y="153.3">Audio_R_Filt</text>
<text x="157.7" y="150.7">Audio_L_Filt</text>
<text x="175.3" y="153.3">Audio_R_Unfilt</text>
<text x="175.5" y="150.7">Audio_L_Unfilt</text>
<text x="204.7" y="150.7">AUDIO_L</text>
<text x="204.7" y="153.3">AUDIO_R</text>
<text x="37.8" y="157.1">D15</text>
<text x="114.5" y="157.1">5V_D15</text>
<text x="37.7" y="163.4">~{UDS}</text>
<text x="38" y="166">~{LDS}</text>
<text x="114.5" y="166">~{LDS}</text>
<text x="114.5" y="163.4">~{UDS}</text>
<text x="38.8" y="168.5">R~{W}</text>
<text x="38.8" y="171">W~{R}</text>
<text x="114.5" y="168.5">R~{W}</text>
<text x="114.5" y="171">W~{R}</text>
<text x="36.5" y="177.4">~{RAM0}</text>
<text x="36.5" y="179.9">~{RAM1}</text>
<text x="114.5" y="177.4">RAM_SEL0</text>
<text x="114.5" y="179.9">RAM_SEL1</text>
<text x="36.5" y="182.5">~{RAM2}</text>
<text x="36.5" y="185">~{RAM3}</text>
<text x="114.5" y="182.5">RAM_SEL2</text>
<text x="114.5" y="185">RAM_SEL3</text>
<text x="36.5" y="187.6">~{RAM4}</text>
<text x="36.5" y="190.1">~{RAM5}</text>
<text x="114.5" y="187.6">RAM_SEL4</text>
<text x="114.5" y="190.1">RAM_SEL5</text>
<text x="36.5" y="192.6">~{RAM6}</text>
<text x="36.5" y="195.2">~{RAM7}</text>
<text x="114.5" y="192.6">RAM_SEL6</text>
<text x="114.5" y="195.2">RAM_SEL7</text>
</g>
<g font-size="1.8" fill="#848400">
<text x="45.7" y="44.2">File:</text>
<text x="50.9" y="44.2">IDE.kicad_sch</text>
<text x="168.9" y="84.9">File:</text>
<text x="174.1" y="84.9">UART.kicad_sch</text>
<text x="240" y="140.7">File:</text>
<text x="245.3" y="140.7">Xosera_HDMI.kicad_sch</text>
<text x="156.2" y="157.3">File:</text>
<text x="161.4" y="157.3">Audio_Filters.kicad_sch</text>
<text x="203.2" y="158.5">File:</text>
<text x="208.4" y="158.5">Xosera_FPGA.kicad_sch</text>
<text x="15.2" y="197.9">File:</text>
<text x="20.5" y="197.9">Expansion_RAM.kicad_sch</text>
<text x="113" y="197.9">File:</text>
<text x="118.3" y="197.9">Xosera_Bus.kicad_sch</text>
</g>
<g font-size="1.4" fill="#0000c2">
<text x="239.6" y="44.8">FPGA interface</text>
<text x="246.3" y="46.4">Portions</text>
<text x="252" y="44.8">derived</text>
<text x="253.5" y="46.4">Copyright</text>
<text x="258.4" y="44.8">from</text>
<text x="261.5" y="46.4">(c)</text>
<text x="262.9" y="44.8">the</text>
<text x="264.7" y="46.4">2019</text>
<text x="266.2" y="44.8">awesome</text>
<text x="269.6" y="46.4">tinyvision-ai-inc</text>
<text x="273.9" y="44.8">UPduino</text>
<text x="281.1" y="44.8">3.0</text>
<text x="241.3" y="48">https://github.com/tinyvision-ai-inc/UPduino-v3.0</text>
<text x="239.3" y="55">HDMI</text>
<text x="244" y="55">Output</text>
<text x="245" y="58.2">https://github.com/icebreaker-fpga/icebreaker</text>
<text x="248.3" y="56.6">Portions</text>
<text x="249.9" y="55">derived</text>
<text x="255.6" y="56.6">Copyright</text>
<text x="256.3" y="55">from</text>
<text x="260.8" y="55">iCEBreaker</text>
<text x="263.6" y="56.6">iCEBreaker</text>
<text x="269.8" y="55">12-bit</text>
<text x="272.7" y="56.6">FPGA Project</text>
<text x="275.9" y="55">DVI</text>
<text x="279.3" y="55">PMOD</text>
</g>
</svg>
